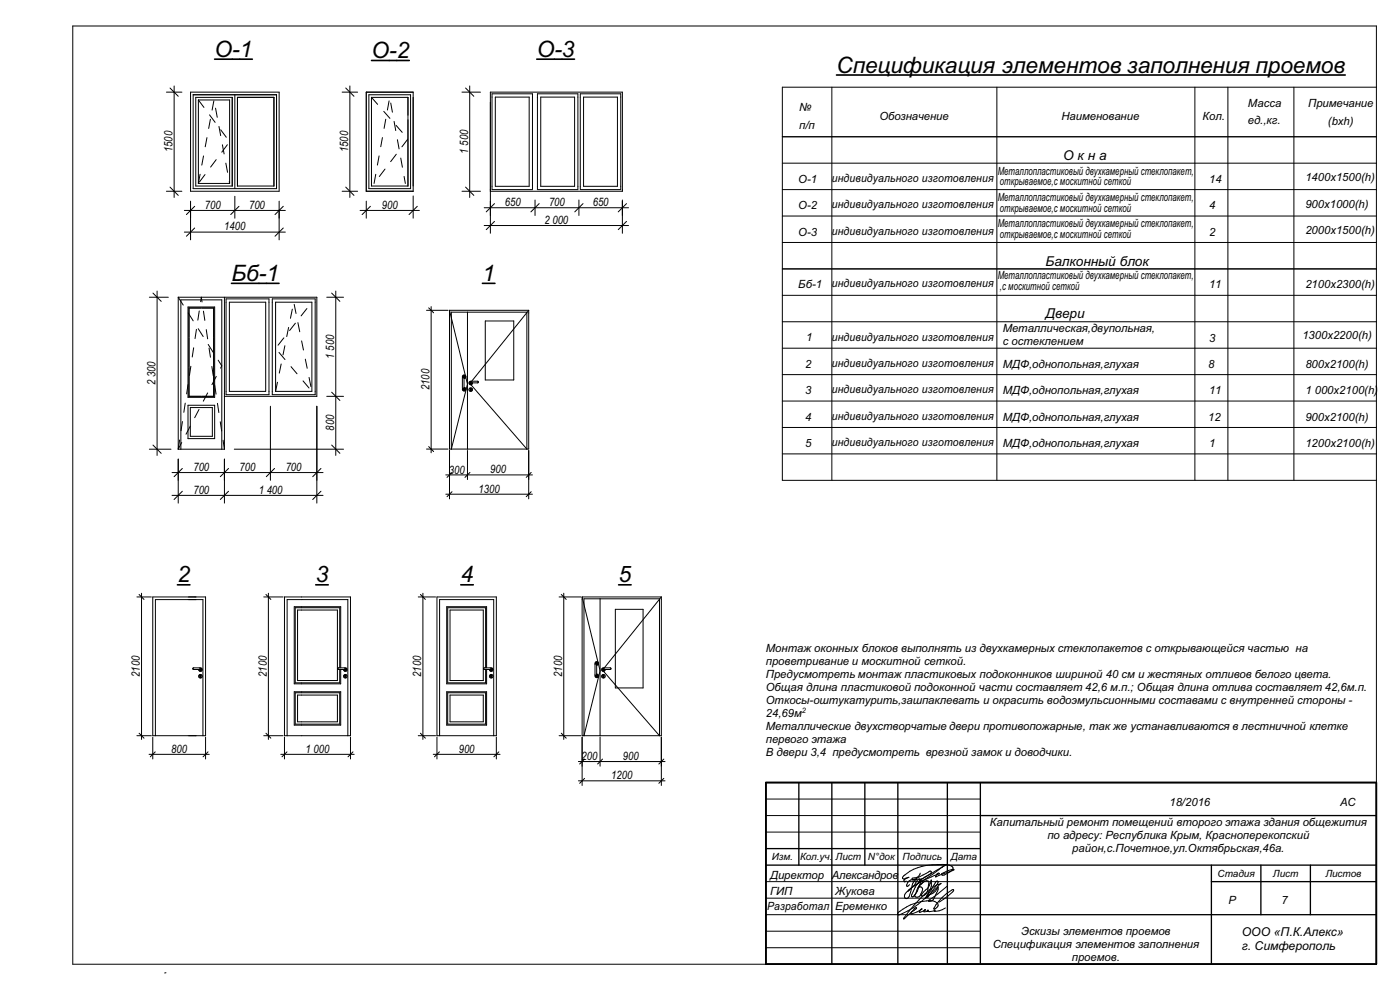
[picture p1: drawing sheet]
<svg xmlns="http://www.w3.org/2000/svg" width="420mm" height="297mm" viewBox="0 0 420 297" stroke-linecap="round" stroke-linejoin="round" font-family="sans-serif">
<path d="M49.8 291.5l-.4 .1" fill="none" stroke="#000" stroke-width=".3"/>
<g fill="none" stroke="#000" stroke-width=".3">
<path d="M147.1 27.6h39.6v29.7h-39.6zM148.6 29.1h10.2v26.7h-10.2zM162.2 29.1h10.2v26.7h-10.2zM175.1 29.1h10.1v26.7h-10.1zM147.6 56.8v-28.7h12.1v28.7M147.6 56.8h12.1M161.2 56.8v-28.7h12.2v28.7M161.2 56.8h12.2M174.1 56.8v-28.7h12.1v28.7M174.1 56.8h12.1M53.5 89.1h41.6v29.7h-27.8M53.5 89.1v45.5"/>
<path d="M53.5 89.1l1.5 2.3M56.4 92h8v27.1h-8zM56.5 93.8l1.5 2.4M56.7 92.3h7.4v26.5h-7.4zM58.9 98.7l-.4 2.8M59.5 98.5l1.5 2.4M59.8 93.2l-.4 2.7M60.2 90.4l.2-1.3 .2 1.4M61 93.3l.5 2.7M61.9 98.8l.4 2.7M67.3 89.1v45.5M67.8 89.6h12.9v28.7h-12.9z"/>
<path d="M68.8 90.6h10.9v26.7h-10.9zM81.7 89.6h12.9v28.7h-12.9zM82.7 90.6h10.9v26.7h-10.9zM86.6 98.1l-.6 2.8M87.7 92.7l-.6 2.7M88.3 91.2l.5 2.8M88.6 96.9l-1.7 2.2M89.4 96.7l.5 2.7M92.1 92.5l-1.8 2.2M134.9 93h23.7v41.6h-23.7zM140.2 93.6v41M56.4 115.3l-.4 2.8"/>
<path d="M57.3 109.8l-.5 2.7M58.1 104.2l-.4 2.8M62.3 117.8l-1.3 2.4M62.5 103.2l1.5 2.4M62.7 104.3l.4 2.8M63.6 109.8l.4 2.8M64.4 115.4l.4 2.7M64.9 112.8l-1.3 2.5M65.5 107.9l1 1.7-.3 .7M83.2 114.6l-.5 2.7M83.7 105.6l1.8 2.2M84.3 109.1l-.5 2.7"/>
<path d="M85.2 101.3l-1.8 2.2M85.5 103.6l-.6 2.7M87.3 109.9l1.8 2.1M90.5 102.2l.5 2.7M90.9 114.2l1.8 2.1M91.6 107.6l.6 2.8M92.7 113.1l.6 2.8M138.8 113.1a.53 .53 0 0 1 .3-.7 .53 .53 0 0 1 .7 .5 .53 .53 0 0 1-.6 .5M139.1 112.8v.2M139.1 113h.1M139.1 116.5v.3M139.1 116.8h.1"/>
<path d="M139.1 112.7a.37 .37 0 0 1 .5 .3 .37 .37 0 0 1-.4 .4v2.8a.37 .37 0 0 1 .4 .4 .37 .37 0 0 1-.5 .3l-.4-.6v-3.1zM139.1 112.8h.1M139.1 116.5h.1M139.1 113.1h.1M139.1 116.8l.1 .1M139.1 113.1h.2M139.1 116.8h.2M139.2 116.1a.53 .53 0 0 1 .6 .6 .53 .53 0 0 1-.7 .5 .53 .53 0 0 1-.3-.8M139.2 112.7l-.1 .1M139.2 112.7l.2 .1M139.2 116.5h-.1M139.2 116.5h.2"/>
<path d="M139.3 112.7l-.2 .1M139.3 112.7l.1 .1M139.3 116.5h-.2M139.3 116.5h.1M139.4 113.1h-.1M139.4 116.8h-.1M139.4 113.1h-.2M139.4 116.8l-.2 .1M139.4 112.8h.1M139.4 116.5h.1M139.4 113h.1M139.4 112.8v.2"/>
<path d="M139.4 116.8h.1M139.4 116.5v.3M141.1 116.6l.1 .5 .1-.4M141.1 116.5h.3M141.1 116.5v.1M141.2 115.1h.1M141.4 116.5v.1M141.4 115.1h-.2M141.4 115.1l.3-.4h1.7l.1-.3-1.9-.1-.6 .3 .2 .5M141.4 115h.1M141.5 114.3a.53 .53 0 0 0-.8 .3 .53 .53 0 0 0 .5 .7 .53 .53 0 0 0 .6-.5M141.5 114.9h.1"/>
<path d="M141.8 114.7v.1M53.5 134.6h13.8M53.9 131.9l-.4 2.7M54.3 134.6v-44.7h12.2v44.7M54.5 132.6l-1 2M54.7 126.3l-.4 2.8M55.6 120.8l-.5 2.8M56.4 121.5h8v10h-8zM57.1 122.1h6.6v8.7h-6.6zM57.1 127.7l-1.3 2.4M59.7 122.7l-1.3 2.5M65.2 120.9l.5 2.7"/>
<path d="M66.1 126.4l.4 2.8M66.9 131.9l.4 2.7M135.4 134.6v-41h22.7v41M45.8 178.9h15.9v41.6h-15.9zM58.5 179.7h.1M58.5 178.9h.1M85.3 178.9h19.8v41.6h-19.8zM131.1 178.9h17.8v41.6h-17.8zM174.6 178.9h23.8v41.6h-23.8zM180 179.5v41M89.3 182.8h11.9v21.2h-11.9zM135 182.8h10v21.2h-10z"/>
<path d="M178.6 199a.53 .53 0 0 1 .3-.7 .53 .53 0 0 1 .7 .4 .53 .53 0 0 1-.6 .7M178.8 198.8l.1 .1M178.8 198.8l.1 .2M178.9 198.7l-.1 .1M178.9 198.6a.37 .37 0 0 1 .4 .3 .37 .37 0 0 1-.3 .4v2.8a.37 .37 0 0 1 .3 .4 .37 .37 0 0 1-.4 .3l-.4-.6v-3.1zM178.9 198.7h.1M178.9 199h.3M178.9 198.7h.3M178.9 198.7h.2M178.9 199h.1M179 199.3v.1M179.1 199h-.1"/>
<path d="M179.2 198.7h.1M179.2 198.7v.1M179.2 198.8v.1M179.2 198.8v.2M59.7 200.6h-1.6l-.3-.2 .3-.2h1.7l.6 .3-.3 .5M59.7 200.6l.2 .3M59.9 200.8h.1M59.9 200.9l.1 .1M59.9 200.2a.53 .53 0 0 1 .7 .3 .53 .53 0 0 1-.4 .7 .53 .53 0 0 1-.6-.6M60 200.9h.1M60 201h.1M60 202.4l.3 .1-.2 .5z"/>
<path d="M60.1 201h.1M60.2 202.9v.1M88.3 207.3h13.9v10h-13.9zM88.6 207.6h13.3v9.4h-13.3zM89.3 208.3h11.9v8h-11.9zM101.4 200.3l1.9-.1 .5 .2a.3 .3 0 0 1 0 .5 .3 .3 0 0 1-.5-.1l-1.7-.2zM101.9 200.2v-18.1h-13.3v22.5h13.3v-4M102.2 200.2v-18.4h-13.9v23.1h13.9v-4.3M103.3 200.8h.1M103.4 200.2a.53 .53 0 0 1 .7 .3 .53 .53 0 0 1-.4 .7 .53 .53 0 0 1-.6-.6M103.5 200.9h.1M103.5 202.4l.2 .1-.1 .5z"/>
<path d="M103.5 202.9v.1M103.6 201h.1M134 207.3h12v10h-12zM134.3 207.6h11.4v9.4h-11.4zM135 208.3h10v8h-10zM145.7 200.2v-18.1h-11.4v22.5h11.4v-4M146 200.2v-18.4h-12v23.1h12v-4.3M147.1 200.8h.1M147.1 200.9l-.2-.3h-1.6l-.2-.2 .2-.2h1.7l.6 .3-.2 .5M147.1 200.9l.1 .1M147.1 200.2a.53 .53 0 0 1 .8 .3 .53 .53 0 0 1-.5 .7 .53 .53 0 0 1-.6-.6M147.2 200.9h.1"/>
<path d="M147.2 201h.2M147.3 202.9l.1-.6 .1 .6M147.3 202.9v.1M147.3 203h.1M147.4 201h.1M147.5 202.9l-.1 .1M178.8 202.6l.1 .1M178.8 202.6l.4 .1M178.9 202.4l-.1 .2M178.9 202.7h.1M178.9 202.4h.1M178.9 202.4h.3"/>
<path d="M178.9 202.4h.2M179 202h.1M179 202a.53 .53 0 0 1 .6 .6 .53 .53 0 0 1-.7 .5 .53 .53 0 0 1-.3-.8M179.1 202.7h-.1M179.2 202.4h.1M179.2 202.7h.1M179.2 202.4v.2M179.2 202.6v.1M181 201h.1M181.2 202.5l-.2-.2-.1 .2 .1 .5 .1-.4M181.2 200.9h.1M181.2 200.2a.53 .53 0 0 0-.7 .3 .53 .53 0 0 0 .5 .7 .53 .53 0 0 0 .5-.6"/>
<path d="M181.3 200.9l.2-.3h1.6l.2-.2-.2-.2h-1.8l-.6 .5 .5 .3M181.3 200.9l-.1 .1M181.3 200.8h.1M46.6 220.5v-40.8h14.3v40.8M58.5 220.5h.1M86.1 220.5v-40.8h18.3v40.8M131.9 220.5v-40.8h16.2v40.8M175.2 220.5v-41h22.6v41"/>
<circle cx="141.2" cy="116.8" r=".53"/>
<circle cx="141.2" cy="114.8" r=".2"/>
<circle cx="60.1" cy="202.7" r=".53"/>
<circle cx="60.1" cy="200.7" r=".2"/>
<circle cx="103.6" cy="202.7" r=".53"/>
<circle cx="103.6" cy="200.7" r=".2"/>
<circle cx="147.4" cy="202.7" r=".53"/>
<circle cx="147.4" cy="200.7" r=".2"/>
<circle cx="181" cy="200.7" r=".2"/>
<circle cx="181" cy="202.7" r=".53"/>
</g>
<path d="M57.9 28.4h25.1v28.1M69.7 29.2v26.6M122.4 29.2v5.3M122.4 35.9v19.9M124 29.2v26.6M71.2 55.8v-26.6h11v26.6" fill="none" stroke="#000" stroke-width=".3"/>
<g fill="none" stroke="#000" stroke-width=".3">
<path d="M57.2 27.6h26.5v29.7h-26.5zM57.9 28.4h25.1v28.1h-25.1zM58.7 29.2h11v26.6h-11zM59.5 30h9.4v25M59.5 30v25M59.5 30l1.7 2.2M62.9 34.4l1.6 2.3M63.1 35.8l-.5 2.7M64.1 30.3l-.5 2.7M64.7 32.4l.5 2.8M65.7 37.9l.5 2.8M66.2 38.9l1.7 2.2"/>
<path d="M70.5 28.4v28.1M71.2 29.2h11v26.6h-11zM109.9 27.6h14.1v29.7h-14.1zM110.7 28.4h12.5v28.1h-12.5zM111.4 29.2h11v26.6h-11zM111.4 29.2l1.9 2.1M115.1 33.4l1.9 2.1M115.7 35.7l-.5 2.8M116.7 30.2l-.5 2.8M117.2 30.9l.5 2.7M118.2 36.4l.5 2.7M118.8 37.6l1.9 2.1"/>
<path d="M59.5 55h9.4M60 52.2l-.5 2.8M61.1 46.7l-.6 2.8M61.5 52.3l-1.7 2.3M62.1 41.2l-.5 2.8M64.9 47.8l-1.7 2.3M66.7 43.4l.5 2.7M67.7 48.9l.6 2.7M68.2 43.4l-1.7 2.2M68.8 54.4l.1 .6M112.7 52.2l-.5 2.8M113.7 46.7l-.5 2.8"/>
<path d="M114.7 41.2l-.5 2.8M115.5 50.7l-1.7 2.2M118.9 46.2l-1.7 2.3M119.2 41.9l.5 2.7M120.2 47.4l.5 2.7M121.2 52.9l.4 2.1M122.3 41.8l-1.7 2.2M134.9 93l5.3 22.1-4.8 19.5M158.6 93l-17.6 21.9 17.1 19.7M174.6 178.9l5.4 22.1-4.8 19.5M198.4 178.9l-17.6 21.9 17 19.7"/>
</g>
<g fill="none" stroke="#000" stroke-width=".3">
<path d="M21.8 7.8h391.1v281.2h-391.1zM249.6 26.1v117.9M299.1 26.1v117.9M358.5 26.1v117.9M368.4 26.1v117.9M388.2 26.1v117.9M412.9 26.1h-178.2v117.9h178.2M234.7 56.8h178.2M234.7 48.9h178.2M234.7 41h178.2M234.7 64.7h178.2M234.7 72.7h178.2"/>
<path d="M234.7 80.6h178.2M234.7 88.5h178.2M234.7 96.4h178.2M234.7 104.4h178.2M234.7 112.3h178.2M234.7 136h178.2M234.7 120.2h178.2M234.7 128.1h178.2M229.8 239.5h64.3M229.8 244.4h64.3M229.8 249.4h64.3M229.8 274.1h64.3"/>
<path d="M229.8 269.2h64.3M229.8 264.2h64.3M229.8 279.1h64.3M229.8 284h64.3"/>
</g>
<g fill="none" stroke="#000" stroke-width=".4">
<path d="M229.8 234.5h183.1v54.5h-183.1zM239.7 234.5v24.8M249.6 234.5v54.5M259.5 234.5v24.8M269.4 234.5v54.5M284.2 234.5v54.5M294.1 234.5v54.5M229.8 254.3h64.3M229.8 259.3h183.1M294.1 244.4h118.8M363.4 259.3v29.7M378.3 259.3v14.8"/>
<path d="M393.1 259.3v14.8M294.1 274.1h118.8M363.4 264.2h49.5"/>
</g>
<!-- layer: ar_note -->
<g fill="none" stroke="#000" stroke-width=".3">
<path d="M145.6 96.2h8.5v17.7h-8.5zM184.6 182.6h8.3v23.6h-8.3zM282.6 259.9l-2.6 1.9-4.7 3.1M282.7 259.9l1.3-.9zM282.7 259.9l-6.7 3.9h-.2v-.3a1.85 1.85 0 0 0 1.8-.7l1.5-.9 .3-.6-.5-.2-4.9 2.7-.4-.4 .3-.3a1.94 1.94 0 0 0 2.2-1.4M271.9 264l-.5 .3-.2-.1a1.26 1.26 0 0 1 1.5-1.3 1.65 1.65 0 0 1-1.9 .4 .88 .88 0 0 1 .6-1.1 17.4 17.4 0 0 1 13.4-2.9l.8 .3a.64 .64 0 0 1 .1 1.1l-2.4 1.5-.6 .1-.3-.4 .2-.1a6.5 6.5 0 0 1 3.6-1.2l-5.3 2.2h-.2v-.2a.84 .84 0 0 1 1.1-.8l-.1 .1a26.7 26.7 0 0 0-9.3 5.2l1.2-1.2 1.7-1M275.3 264.9l-1.9 3.4 .3 .5a9.1 9.1 0 0 0 2.5-5l-.3-.3a1.33 1.33 0 0 0-1.2 1.1l-.5 .9-1.5 1.2a2.26 2.26 0 0 0-1.3 2.2l.4 .4 .7-.2 .9-2.8a3 3 0 0 1 1.6-2.8 2.32 2.32 0 0 0-2.9 2.1l.8-.5M275.3 264.9l.3-.5a.69 .69 0 0 1 1-.3 .72 .72 0 0 1-.4 1l-.6 .6 .5 .1a.76 .76 0 0 1 .6 .9l-.4 1.2a1.02 1.02 0 0 1-.8 .9 1.02 1.02 0 0 1-1.1-.4 5.9 5.9 0 0 1 3.5-4.5l.5 .1a.8 .8 0 0 1 .1 1.2 2.95 2.95 0 0 1-1.7 3.3h-.3l-.1-.2 .6-.9a5.5 5.5 0 0 0 2.4-3.7v.4a7.4 7.4 0 0 1-1.7 5l-.2 .2 1.9-2.7a3.6 3.6 0 0 1 1.9-2.5l.1 .4-.3 .7-2.7 3.6-.3 .1 .3-.4 1.1-.6a3.7 3.7 0 0 0 1.9-2v.7l-.7 1.6a2.26 2.26 0 0 1-1.8 1.9l-.4-.1 .2-.3 5.4-4.1M278.2 272.9l.3-.1v.2l-.2 .2zM282.2 264.8l-2.1 2.2a32.2 32.2 0 0 1-9.4 6.8l-1.1 .4-.3-.2a2.12 2.12 0 0 1 1.6-1.5 12.9 12.9 0 0 1 9.6-2.3l.9 .7v.4l-.2 .5-1 .6a12.2 12.2 0 0 1 5.8-5.8l.1 .4-.3 .3-4.1 3.1M282.2 264.9l-.8 .2a31.9 31.9 0 0 0-10.3 10.2h.2l3.7-3.2a2.32 2.32 0 0 0-1.7 1.7l1.8-.5 1.4-.9-.7 .9 1.2-.3 .6-.4-.4 .7 1.1-.2M282.3 264.8h-.1"/>
<path d="M283.6 272.1a5.1 5.1 0 0 1-3.3 1l.1-.4-.1 .3-2 .2"/>
</g>
<g fill="none" stroke="#000" stroke-width=".3">
<path d="M49.9 27.6h4.7M51 26.4l2.5 2.5M52.2 25.8v33.4M102.6 27.6h4.7M103.7 26.4l2.5 2.5M105 25.8v33.4M138.6 27.6h5.5M139.7 26.4l2.4 2.5M140.9 25.8v33.4M147.1 30.6v39.3M49.9 57.3h4.7M51 56.1l2.5 2.5"/>
<path d="M70.5 58.8v6.6M102.6 57.3h4.7M103.7 56.1l2.5 2.5M124 58.7v6.7M138.6 57.3h5.5M139.7 56.1l2.4 2.5M160.5 59.9v4.7M173.7 59.9v4.7M186.7 59.9v10M55.3 63.1h30.3M55.3 69.6h30.3M57.2 60.3v11.6"/>
<path d="M58.4 61.8l-2.5 2.5M58.4 68.3l-2.5 2.5M71.7 61.8l-2.5 2.5M83.7 60.3v11.6M85 61.8l-2.5 2.5M85 68.3l-2.5 2.5M108 63.1h17.8M109.9 60.3v5.1M111.1 61.8l-2.5 2.5M125.2 61.8l-2.5 2.5M145.3 62.3h43.3M145.3 67.6h43.3"/>
<path d="M148.3 61l-2.4 2.5M148.3 66.4l-2.4 2.4M161.7 61l-2.4 2.5M174.9 61l-2.5 2.5M188 61l-2.5 2.5M188 66.4l-2.5 2.4M44.8 89.1h5.7M45.9 87.8l2.5 2.5M47.1 87.2v49.3M98 89.1h5.1M99.5 87.8l2.5 2.5M100.7 87.2v49.3"/>
<path d="M127.9 93h6.5M128.6 92.3l1.5 1.4M129.3 91.9v43.8M98 118.8h5.1M99.5 117.5l2.5 2.5M44.8 134.6h6.5M45.9 133.4l2.5 2.5M53.5 137.6v13.2M67.3 137.6v13.2M70.3 134.6h32.8M81.1 121.8v22.1M95.1 121.8v29"/>
<path d="M99.5 133.4l2.5 2.5M127.9 134.6h6.5M128.6 133.8l1.5 1.5M134.9 135v14.5M140.2 135v8.7M158.6 135v14.5M51.6 148.5h45.3M51.6 141.6h45.3M54.7 147.2l-2.5 2.5M54.7 140.4l-2.5 2.5M68.6 147.2l-2.5 2.5M68.6 140.4l-2.5 2.5"/>
<path d="M82.4 140.4l-2.5 2.5M96.3 147.2l-2.5 2.5M96.3 140.4l-2.5 2.5M133.7 142.3h26M133.7 148.1h26M135.6 141.6l-1.5 1.5M135.6 147.4l-1.5 1.5M141 141.6l-1.5 1.5M159.4 141.6l-1.5 1.5M159.4 147.4l-1.5 1.5M41.1 178.9h4.3M41.7 178.2l1.5 1.4"/>
<path d="M42.5 177.8v43.8M79.1 178.9h5.8M79.8 178.2l1.5 1.4M80.5 177.8v43.8M125.5 178.9h5.2M126.1 178.2l1.5 1.4M126.9 177.8v43.8M167.7 178.9h6.5M168.4 178.2l1.5 1.4M169.1 177.8v43.8M41.7 219.7l1.5 1.5M79.8 219.7l1.5 1.5"/>
<path d="M126.1 219.7l1.5 1.5M168.4 219.7l1.5 1.5M41.1 220.5h4.3M44.7 226.1h18.1M45.8 220.9v6.6M46.6 225.3l-1.5 1.5M61.7 220.9v6.6M62.4 225.3l-1.5 1.5M79.1 220.5h5.8M84.2 226.1h22.1M85.3 220.9v6.6M86.1 225.3l-1.5 1.5"/>
<path d="M105.1 220.9v6.6M105.9 225.3l-1.5 1.5M125.5 220.5h5.2M130 226.1h20M131.1 220.9v6.6M131.8 225.3l-1.5 1.5M148.9 220.9v6.6M149.6 225.3l-1.4 1.5M167.7 220.5h6.5M173.5 228.2h26M173.5 234h26M174.6 220.9v14.5"/>
<path d="M175.4 227.5l-1.5 1.5M175.4 233.3l-1.5 1.5M180 220.9v8.7M180.8 227.5l-1.5 1.5M198.4 220.9v14.5M199.1 227.5l-1.4 1.5M199.1 233.3l-1.4 1.5"/>
</g>
<path d="M64.4 17.7h11.3M111.5 18.1h11.3M161 17.7h11.3M250.9 22.5h152.7M69.4 84.9h14.3M144.7 84.9h3.8M53.2 175.3h3.8M94.7 175.3h3.8M138.2 175.3h3.8M185.6 175.3h3.7" fill="none" stroke="#000" stroke-width=".49"/>
<g font-size="6.8">
<text x="64.4" y="17">О-1</text>
<text x="111.5" y="17.4">О-2</text>
<text x="161" y="17">О-3</text>
<text x="250.9" y="21.8">Спецификация элементов заполнения проемов</text>
<text x="69.4" y="84.2">Бб-1</text>
<text x="144.7" y="84.2">1</text>
<text x="53.2" y="174.6">2</text>
<text x="94.7" y="174.6">3</text>
<text x="138.2" y="174.6">4</text>
<text x="185.6" y="174.6">5</text>
</g>
<g font-size="4.1">
<text x="319" y="47.9">О к н а</text>
<text x="313.7" y="79.6">Балконный блок</text>
<text x="313.7" y="95.4">Двери</text>
</g>
<g font-size="3.7">
<text x="372.5" y="280.4">ООО «П.К.Алекс»</text>
<text x="372.5" y="284.6">г. Симферополь</text>
</g>
<g font-size="3.5">
<text x="51.7" y="45.6" transform="rotate(-90 51.7 45.6)">1500</text>
<text x="104.5" y="45.6" transform="rotate(-90 104.5 45.6)">1500</text>
<text x="140.4" y="46" transform="rotate(-90 140.4 46)">1 500</text>
<text x="61.4" y="62.6">700</text>
<text x="74.7" y="62.6">700</text>
<text x="114.5" y="62.6">900</text>
<text x="151.4" y="61.8">650</text>
<text x="164.7" y="61.8">700</text>
<text x="177.8" y="61.8">650</text>
<text x="67.3" y="69.1">1400</text>
<text x="163.3" y="67.1">2 000</text>
<text x="100.2" y="107.5" transform="rotate(-90 100.2 107.5)">1 500</text>
<text x="46.6" y="115.4" transform="rotate(-90 46.6 115.4)">2 300</text>
<text x="128.8" y="117" transform="rotate(-90 128.8 117)">2100</text>
<text x="100.2" y="129.1" transform="rotate(-90 100.2 129.1)">800</text>
<text x="58" y="141.1">700</text>
<text x="71.9" y="141.1">700</text>
<text x="85.7" y="141.1">700</text>
<text x="134.7" y="142">300</text>
<text x="147.1" y="141.8">900</text>
<text x="58" y="148">700</text>
<text x="77.6" y="148">1 400</text>
<text x="143.6" y="147.6">1300</text>
<text x="42" y="202.9" transform="rotate(-90 42 202.9)">2100</text>
<text x="80" y="202.9" transform="rotate(-90 80 202.9)">2100</text>
<text x="126.4" y="202.9" transform="rotate(-90 126.4 202.9)">2100</text>
<text x="168.6" y="202.9" transform="rotate(-90 168.6 202.9)">2100</text>
<text x="51.4" y="225.6">800</text>
<text x="91.7" y="225.6">1 000</text>
<text x="137.6" y="225.6">900</text>
<text x="174.4" y="227.9">200</text>
<text x="186.8" y="227.7">900</text>
<text x="183.4" y="233.5">1200</text>
</g>
<g font-size="3.4">
<text x="239.8" y="33.2">№</text>
<text x="263.8" y="35.8">Обозначение</text>
<text x="318.4" y="36">Наименование</text>
<text x="360.8" y="36">Кол.</text>
<text x="374.4" y="32.1">Масса</text>
<text x="392.5" y="32.1">Примечание</text>
<text x="239.8" y="38.5">п/п</text>
<text x="374.4" y="37.2">ед.,кг.</text>
<text x="398.4" y="37.4">(bxh)</text>
<text x="299.3" y="52.3">Металлопластиковый двухкамерный cтеклопакет,</text>
<text x="239.5" y="54.8">О-1</text>
<text x="249.6" y="54.5">индивидуального изготовления</text>
<text x="300" y="55.6">открываемое,с москитной сеткой</text>
<text x="362.8" y="54.9">14</text>
<text x="391.6" y="54.4">1400х1500(h)</text>
<text x="239.5" y="62.7">О-2</text>
<text x="249.6" y="62.5">индивидуального изготовления</text>
<text x="299.3" y="60.2">Металлопластиковый двухкамерный стеклопакет,</text>
<text x="300" y="63.5">открываемое,с москитной сеткой</text>
<text x="362.8" y="62.8">4</text>
<text x="391.6" y="62.3">900х1000(h)</text>
<text x="239.5" y="70.6">О-3</text>
<text x="249.6" y="70.4">индивидуального изготовления</text>
<text x="299.3" y="68.2">Металлопластиковый двухкамерный стеклопакет,</text>
<text x="300" y="71.4">открываемое,с москитной сеткой</text>
<text x="362.8" y="70.7">2</text>
<text x="391.6" y="70.2">2000х1500(h)</text>
<text x="299.3" y="83.7">Металлопластиковый двухкамерный стеклопакет,</text>
<text x="239.5" y="86.2">Бб-1</text>
<text x="249.6" y="85.9">индивидуального изготовления</text>
<text x="300" y="87">,с москитной сеткой</text>
<text x="362.8" y="86.2">11</text>
<text x="391.6" y="86.2">2100х2300(h)</text>
<text x="300.8" y="99.6">Металлическая,двупольная,</text>
<text x="390.7" y="101.6">1300х2200(h)</text>
<text x="241.8" y="102.3">1</text>
<text x="249.6" y="102.1">индивидуального изготовления</text>
<text x="300.8" y="103.5">с остеклением</text>
<text x="362.8" y="102.4">3</text>
<text x="241.5" y="110.2">2</text>
<text x="249.6" y="110">индивидуального изготовления</text>
<text x="300.8" y="110.2">МДФ,однопольная,глухая</text>
<text x="362.5" y="110.3">8</text>
<text x="391.6" y="110.2">800х2100(h)</text>
<text x="241.5" y="118.2">3</text>
<text x="249.6" y="117.9">индивидуального изготовления</text>
<text x="300.8" y="118.2">МДФ,однопольная,глухая</text>
<text x="362.8" y="118.2">11</text>
<text x="391.6" y="118.1">1 000х2100(h)</text>
<text x="249.6" y="125.8">индивидуального изготовления</text>
<text x="241.5" y="126.1">4</text>
<text x="300.8" y="126.1">МДФ,однопольная,глухая</text>
<text x="362.5" y="126.1">12</text>
<text x="391.6" y="126">900х2100(h)</text>
<text x="241.5" y="134">5</text>
<text x="249.6" y="133.7">индивидуального изготовления</text>
<text x="300.8" y="134">МДФ,однопольная,глухая</text>
<text x="362.8" y="134.1">1</text>
<text x="391.6" y="134">1200х2100(h)</text>
<text x="229.8" y="195.3">Монтаж оконных блоков выполнять из двухкамерных стеклопакетов с открывающейся частью на</text>
<text x="229.8" y="199.2">проветривание и москитной сеткой.</text>
<text x="229.8" y="203.1">Предусмотреть монтаж пластиковых подоконников шириной 40 см и жестяных отливов белого цвета.</text>
<text x="229.8" y="207">Общая длина пластиковой подоконной части составляет 42,6 м.п.; Общая длина отлива составляет 42,6м.п.</text>
<text x="229.8" y="210.9">Откосы-оштукатурить,зашпаклевать и окрасить водоэмульсионными составами с внутренней стороны -</text>
<text x="229.8" y="214.8">24,69м</text>
<text x="229.8" y="218.7">Металлические двухстворчатые двери противопожарные, так же устанавливаются в лестничной клетке</text>
<text x="229.8" y="222.6">первого этажа</text>
<text x="229.8" y="226.5">В двери 3,4 предусмотреть врезной замок и доводчики.</text>
<text x="350.8" y="241.6">18/2016</text>
<text x="402" y="241.6">АС</text>
<text x="297" y="247.5">Капитальный ремонт помещений второго этажа здания общежития</text>
<text x="314.2" y="251.4">по адресу: Республика Крым, Красноперекопский</text>
<text x="321.7" y="255.2">район,с.Почетное,ул.Октябрьская,46а.</text>
<text x="231" y="263.3">Директор</text>
<text x="249.6" y="263.4">Александров</text>
<text x="231" y="268.1">ГИП</text>
<text x="250.6" y="268.2">Жукова</text>
<text x="230.1" y="272.7">Разработал</text>
<text x="250.6" y="272.8">Еременко</text>
<text x="368.5" y="270.8">Р</text>
<text x="384.4" y="270.8">7</text>
<text x="306.4" y="280.4">Эскизы элементов проемов</text>
<text x="297.8" y="284.2">Спецификация элементов заполнения</text>
<text x="321.6" y="288.1">проемов.</text>
</g>
<g font-size="3">
<text x="231.5" y="257.8">Изм.</text>
<text x="240" y="257.8">Кол.уч.</text>
<text x="250.7" y="257.8">Лист</text>
<text x="260.4" y="257.8">N°док</text>
<text x="270.7" y="257.8">Подпись</text>
<text x="285.2" y="257.8">Дата</text>
<text x="365.3" y="262.8">Стадия</text>
<text x="381.9" y="262.8">Лист</text>
<text x="397.6" y="262.8">Листов</text>
</g>
<text font-size="2.2" x="240.5" y="213.6">2</text>
</svg>
